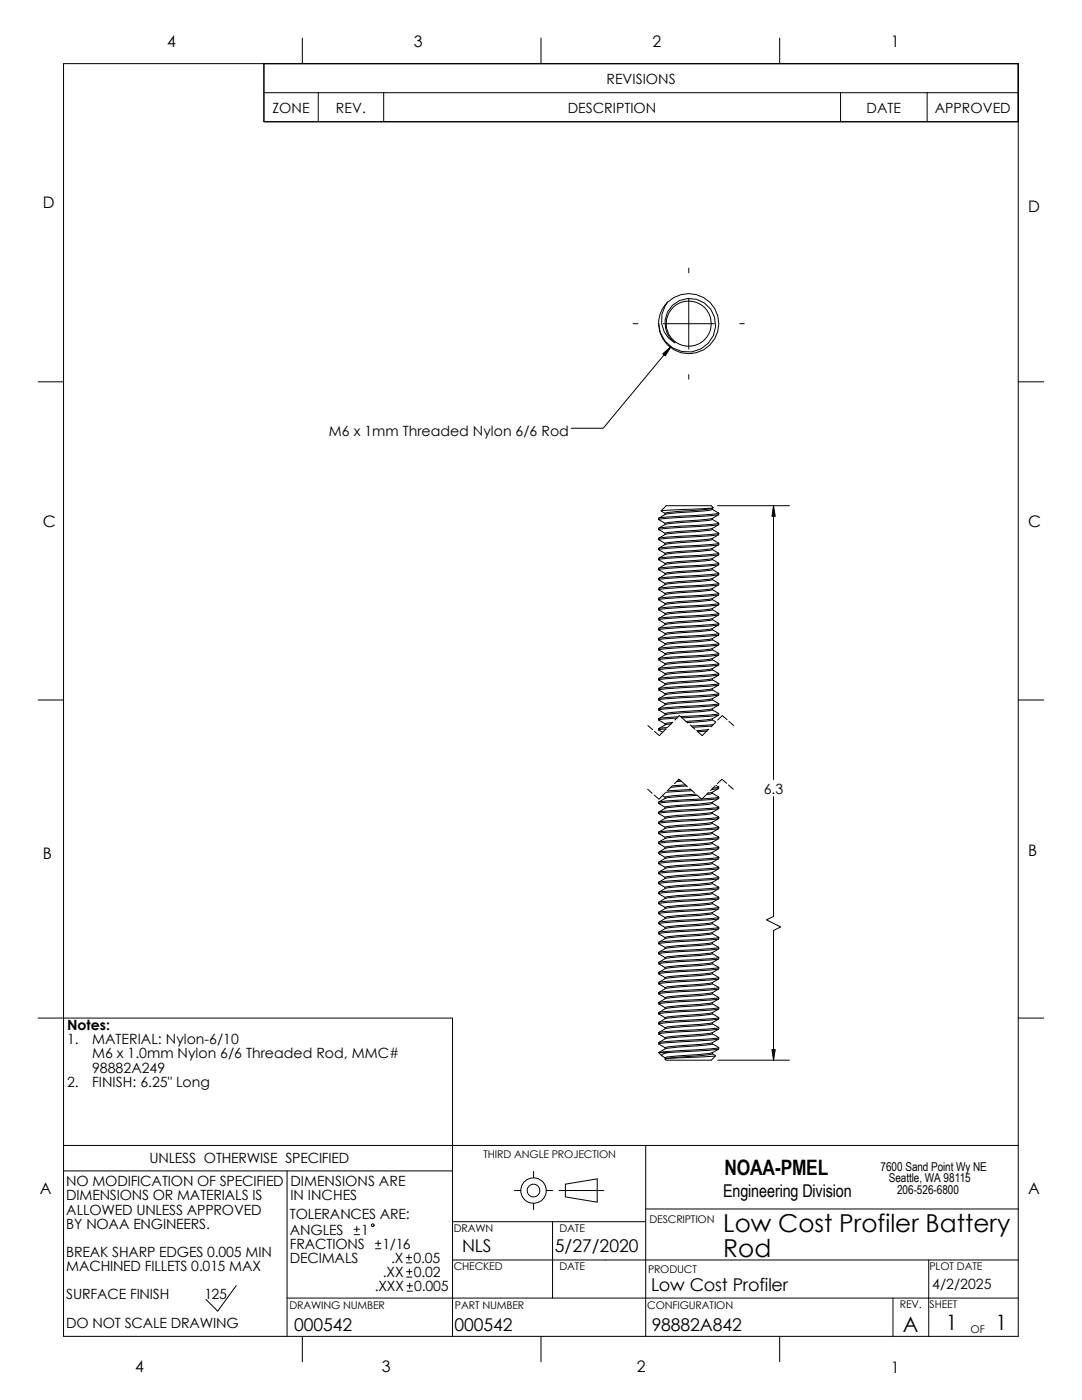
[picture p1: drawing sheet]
<svg xmlns="http://www.w3.org/2000/svg" width="216mm" height="279mm" viewBox="0 0 216 279" stroke-linecap="round" stroke-linejoin="round" font-family="sans-serif">
<g fill="none" stroke="#000" stroke-width=".2">
<path d="M12.7 12.7h190.5v254h-190.5zM52.7 12.7h150.5v11.6h-150.5zM52.7 18.5h150.5M60.3 7.6v5.1M63.5 18.5v5.8M76.6 18.5v5.8M107.9 7.6v5.1M155.6 7.6v5.1M167.7 18.5v5.8M185 18.5v5.8M137.4 53.5v.9M137.4 59.5v10.2"/>
<path d="M7.6 76.2h5.1M126.3 64.6h1M132.4 64.6h10.1M133.2 60.3a5.3 5.3 0 0 0 1.5 8.1 5 5 0 0 1-.4-7.6 5 5 0 0 1 7.5 .9 5.6 5.6 0 0 1-1.4 7.6 5.6 5.6 0 0 1-7.6-1.1l-1-1.8-.4-1.8M133.2 60.3a6 6 0 0 1 9.4 1.3 6 6 0 0 1-3.6 8.8 6 6 0 0 1-7.6-5.8M133.2 60.3a5.9 5.9 0 0 0-1.8 4.3M133.9 69.2l-13.5 16.3h-6.4M137.4 74.8v.9M147.6 64.6h.9M203.2 76.2h5.1M131.4 105.4l.1 .3 1.2 .7M131.4 113.4v.3"/>
<path d="M131.4 117.4v.3M131.4 119.4v.3M131.5 103.7l1.2 .8M131.5 107.7l1.2 .8M131.5 109.7l1.2 .7M131.5 111.7l1.2 .8M131.5 113.7l1.2 .7M131.5 115.7l1.2 .8M131.5 117.7l1.2 .7M131.5 119.7l1.2 .8M132 102l.7 .4M132.7 104.4v.3"/>
<path d="M132.7 108.4v.3M132.7 110.4v.3M132.7 112.4v.3M132.7 114.4v.3M132.7 118.4v.3M132.8 104.6l-1.3 .8M132.8 102.6l-1.3 .8M132.8 106.6l-1.3 .8M132.8 108.6l-1.3 .8M132.8 110.6l-1.3 .8M132.8 112.6l-1.3 .8M132.8 114.6l-1.3 .8"/>
<path d="M132.8 116.6l-1.3 .8M132.8 118.6l-1.3 .8M142 101.5l-8.9 .8-.4 .1v.3M142 103.5l-8 .7-1.3 .2M142 105.5l-8.9 .8-.4 .1v.3M142 107.5l-8 .7-1.3 .2M142 109.5l-7.9 .7-1.4 .2M142 111.5l-8 .7-1.3 .2M142 113.5l-7.9 .7-1.4 .2M142 115.5l-8.9 .8-.4 .1v.3M142 117.5l-7.9 .7-1.4 .2M142 119.5l-8.9 .8-.4 .1v.3"/>
<path d="M142.1 101.7l-1.3 .2-8 .7M142.1 103.7l-1.3 .2-8 .7M142.1 105.5v.2l-.3 .1-9 .8M142.1 107.7l-1.3 .2-8 .7M142.1 109.5v.2l-.3 .1-9 .8M142.1 111.4v.3l-.3 .1-9 .8M142.1 113.7l-1.3 .2-8 .7M142.1 115.4v.3l-.3 .1-9 .8M142.1 117.7l-1.3 .2-8 .7M142.1 119.7l-1.3 .2-8 .7M142.1 101.5v.2M142.1 103.5v.2"/>
<path d="M142.1 107.5v.2M142.1 113.5v.2M142.1 117.5v.2M142.1 119.4v.3M142.1 103.7l1.3 .7M142.1 105.7l1.3 .7M142.1 107.7l1.3 .7M142.1 109.7l1.3 .7M142.1 111.7l1.3 .7M142.1 113.7l1.3 .7M142.1 115.7l1.3 .7M142.1 117.7l1.3 .7"/>
<path d="M142.1 119.7l1.3 .7M142.1 101.7l1.3 .7M142.3 101.4l-.2 .1M142.3 101.3l-.4-.4h-9l-1 1.1 10.4-.7M143.2 100.9h14.3M143.3 102.3l.1 .1M143.3 116.4l-.1 .1-2.1 .2-6.3 .4-3.3 .3M143.3 112.4l-.1 .1-2.1 .2-6.3 .4-3.3 .3M143.3 104.4l-.1 .1-2.1 .2-6.3 .4-3.3 .3M143.3 118.4l-2.2 .3-7.4 .4-2.3 .3M143.3 114.4l-2.2 .3-9.5 .6-.2 .1v.3M143.3 110.4l-2.2 .3-9.5 .6-.2 .1v.3"/>
<path d="M143.3 108.4l-.1 .1-2.1 .2-8.4 .5-1.1 .1-.2 .1v.3M143.3 106.4l-2.2 .3-9.5 .6-.2 .1v.3M143.3 102.7l-10.6 .8-1.2 .2M143.3 104.7l-2.2 .3-7.4 .4-2.1 .2-.1 .1M143.3 106.7l-10.6 .8-1.2 .2M143.3 110.7l-10.6 .8-1.2 .2M143.3 112.7l-9.6 .7-2.1 .2-.1 .1M143.3 114.7l-10.6 .8-1.2 .2M143.3 116.7l-9.6 .7-2.2 .3M143.3 118.7l-10.6 .8-1.2 .2M143.4 102.7l-1.3 .8M143.4 104.7l-1.3 .8"/>
<path d="M143.4 106.7l-1.3 .8M143.4 108.7l-1.3 .8M143.4 110.7l-1.3 .8M143.4 112.7l-1.3 .8M143.4 114.7l-1.3 .8M143.4 116.7l-1.3 .8M143.4 118.7l-1.3 .8M143.4 102.4l-2.3 .3-9.5 .6-.2 .1v.3M143.4 108.4v.3l-.2 .1-9.5 .6-2.1 .2-.1 .1M143.4 102.4v.3M143.4 104.4v.3M143.4 106.4v.3"/>
<path d="M143.4 110.4v.3M143.4 112.4v.3M143.4 114.4v.3M143.4 116.4v.3M143.4 118.4v.3M154.3 100.9v54.7M7.6 139.7h5.1M131.4 125.4l.1 .3 1.2 .7M131.4 129.4l.1 .3 1.2 .8M131.4 123.4v.3M131.4 127.4v.3M131.4 131.4v.3"/>
<path d="M131.4 137.4v.3M131.4 139.4v.3M131.5 121.7l1.2 .7M131.5 123.7l1.2 .8M131.5 127.7l1.2 .8M131.5 131.7l1.2 .8M131.5 135.7l1.2 .8M131.5 137.7l1.2 .8M131.5 139.7l1.2 .8M132.7 124.4v.3M132.7 128.4v.3M132.7 130.4v.3"/>
<path d="M132.7 132.4v.3M132.7 134.4v.3M132.7 138.4v.3M132.8 120.6l-1.3 .8M132.8 122.6l-1.3 .8M132.8 124.6l-1.3 .8M132.8 126.6l-1.3 .8M132.8 128.6l-1.3 .8M132.8 130.6l-1.3 .8M132.8 132.6l-1.3 .8M132.8 134.6l-1.3 .8M132.8 136.6l-1.3 .8"/>
<path d="M132.8 138.6l-1.3 .8M142 121.5l-8.9 .8-.4 .1v.3M142 123.5l-8 .7-1.3 .2M142 125.5l-8.9 .8-.4 .1v.3M142 127.5l-8 .7-1.3 .2M142 129.5l-7.9 .7-1.4 .2M142 131.5l-8 .7-1.3 .2M142 133.5l-7.9 .7-1.4 .2M142 135.5l-8.9 .8-.4 .1v.3M142 137.5l-9.3 .9M142 139.5l-8.9 .8-.4 .1v.3M142.1 121.7l-1.3 .2-8 .7"/>
<path d="M142.1 123.7l-1.3 .2-8 .7M142.1 125.5v.2l-.3 .1-9 .8M142.1 127.7l-1.3 .2-8 .7M142.1 129.5v.2l-.3 .1-9 .8M142.1 131.4v.3l-.3 .1-9 .8M142.1 133.7l-1.3 .2-8 .7M142.1 135.4v.3l-.3 .1-9 .8M142.1 137.7l-1.3 .2-8 .7M142.1 139.7l-1.3 .2-8 .7M142.1 121.5v.2M142.1 123.4v.3M142.1 127.4v.3"/>
<path d="M142.1 133.5v.2M142.1 137.5v.2M142.1 139.4v.3M142.1 121.7l1.3 .7M142.1 123.7l1.3 .7M142.1 125.7l1.3 .7M142.1 127.7l1.3 .7M142.1 129.7l1.3 .7M142.1 131.7l1.3 .7M142.1 133.7l1.3 .7M142.1 135.7l1.3 .7M142.1 137.7l1.3 .7"/>
<path d="M142.1 139.7l1.3 .7M143.3 136.4l-1.1 .2-10.7 .8M143.3 130.4l-.1 .1-2.1 .2-9.6 .7M143.3 128.4l-1.1 .2-10.7 .8M143.3 132.4l-1.1 .2-8.5 .5-2.3 .3 .1 .3 1.2 .8M143.3 138.4l-.1 .1-2.1 .2-7.4 .4-2.3 .3M143.3 134.4l-.1 .1-2.1 .2-9.5 .6-.2 .1v.3M143.3 126.4l-2.2 .3-7.4 .4-2.3 .3M143.3 124.4l-1.1 .2-8.5 .5-2.3 .3M143.3 122.4l-2.2 .3-7.4 .4-2.3 .3M143.3 120.4l-.1 .1-2.1 .2-8.4 .5-1.1 .1-.2 .1v.3M143.3 122.7l-10.6 .8-1.2 .2"/>
<path d="M143.3 126.7l-10.6 .8-1.2 .2M143.3 130.7l-3.2 .4-6.4 .3-2.1 .2-.1 .1M143.3 134.7l-3.2 .4-6.4 .3-2.1 .2-.1 .1M143.3 136.7l-9.6 .7-2.2 .3M143.3 138.7l-3.2 .4-6.4 .3-2.1 .2-.1 .1M143.4 120.7l-1.3 .8M143.4 122.7l-1.3 .8M143.4 124.7l-1.3 .8M143.4 126.7l-1.3 .8M143.4 128.7l-1.3 .8M143.4 130.7l-1.3 .8M143.4 132.7l-1.3 .8"/>
<path d="M143.4 134.7l-1.3 .8M143.4 136.7l-1.3 .8M143.4 138.7l-1.3 .8M143.4 120.4v.3l-.2 .1-9.5 .6-2.2 .3M143.4 124.4v.3l-.2 .1-9.5 .6-2.2 .3M143.4 128.4v.3l-.2 .1-9.5 .6-2.2 .3M143.4 132.4v.3l-.2 .1-9.5 .6-2.2 .3M143.4 122.4v.3M143.4 126.4v.3M143.4 130.4v.3M143.4 134.4v.3M143.4 136.4v.3"/>
<path d="M143.4 138.4v.3M203.2 139.7h5.1M129.2 157.5l1 .8M129.3 144.8l.9 .8M131.4 145.4l.1 .3 .7 .5M131.4 143.4v.3M131.5 141.7l1.2 .8M131.5 143.7l1.2 .8M132.2 158.8l.5 .3M132.7 144.4v.3M132.8 159.3l-1.3 .7M132.8 158.2l-1.3 1.3-1-.8"/>
<path d="M132.8 140.6l-1.3 .8M132.8 142.6l-1.3 .8M132.8 144.6l-1.3 .8M132.9 145.5l-1.3 1.3-1-.8M132.9 145.5l-1.3 .1-.1 .1M133.2 145.2l-1.8 .2M133.9 144.5l-1.1 .1M134.1 156.8l-.9 1M134.2 144.2l-1.5 .2M134.2 144.1l-.9 1M134.6 156.4l.9-.9 1.7 1.5M135.1 143.3l-2.9 .2-.7 .2"/>
<path d="M135.3 143l-3.9 .4M135.6 142.8l1.6 1.5M135.6 142.8l-.9 .9M135.7 155.7h-.4M136 155.9l-1 .1M136.8 156.6l-2.6 .2M137 156.9l-3.1 .2M137.6 157.4l1 .8M137.7 144.7l1 .8M137.8 157.6l-4.6 .2M138.1 157.8l-5.2 .3M138.9 158.5l-5.8 .5-.4 .1v.2"/>
<path d="M139.1 158.7l-6.3 .6M140 159.4l-8.5 .6M140.1 146.8h.1M141.1 145.9l-1.8 .2M141.3 145.6l-2.3 .2M141.3 158.2l-1.3 1.3-.9-.8M141.4 145.5l-1.3 1.3-1-.8M142 141.5l-8.9 .8-.4 .1v.3M142 143.5l-5.1 .5M142 158.1l-.7 .2M142 144.9l-3.8 .2M142.1 158.3l1.3 .7"/>
<path d="M142.1 141.7l-1.3 .2-8 .7M142.1 143.7l-1.3 .2-3.6 .3M142.1 158.1v.2l-1.1 .3M142.1 141.5v.2M142.1 143.4v.3M142.1 141.7l1.3 .7M142.1 143.7l.8 .4M142.3 144.6l-4.3 .3M142.7 156.8l-.9 1M142.8 144.1l-.9 1M142.8 156.7l.6 .4M143.3 140.4l-.1 .1-2.1 .2-8.4 .5-1.1 .2h-.2v.3"/>
<path d="M143.3 140.7l-9.6 .7-2.2 .3M143.3 142.7l-7.2 .6M143.3 157.1l-1 .2M143.3 157.4l-1.3 .2M143.3 159.4l-2.2 .2-7.4 .4-2.1 .3-.1 .1M143.3 159l-.7 .3-2.5 .1M143.3 142.4l-.1 .1-1.6 .2-5.8 .3M143.4 157.4l-1.3 .7M143.4 159.4l-1.3 .7M143.4 140.7l-1.3 .8M143.4 142.7l-1.3 .8M143.4 157.1v.2"/>
<path d="M143.4 159.1v.2M143.4 140.4v.3M143.4 142.4v.3M145 156.3l-1-.8-.9 .9M145.1 143.6l-1-.8-.9 .9M145.4 156.7l.9 .8M145.4 144l1 .8M154.3 159v23.9l-1.3 .7 2.8 1.4-1.5 .7v25.9M131.4 168.1l.1 .3 1.2 .7M131.4 160.1v.2M131.4 162.1v.2M131.4 164.1v.2"/>
<path d="M131.4 172.1v.2M131.5 160.4l1.2 .7M131.5 162.4l1.2 .7M131.5 164.4l1.2 .7M131.5 166.4l1.2 .7M131.5 170.4l1.2 .7M131.5 172.4l1.2 .7M131.5 174.4l1.2 .7M131.5 176.4l1.2 .7M131.5 178.4l1.2 .7M132.7 161.1v.2M132.7 167.1v.2"/>
<path d="M132.7 171.1v.2M132.7 173.1v.2M132.7 175.1v.2M132.7 177.1v.2M132.8 163.3l-1.3 .7M132.8 167.3l-1.3 .7M132.8 161.3l-1.3 .8M132.8 165.3l-1.3 .8M132.8 169.3l-1.3 .8M132.8 171.3l-1.3 .7M132.8 173.3l-1.3 .8M132.8 175.3l-1.3 .7"/>
<path d="M132.8 177.3l-1.3 .8M132.8 179.3l-1.3 .7M142 160.1l-9.3 1M142 162.1l-8.9 .9-.4 .1v.2M142 164.1l-8.9 .9-.4 .1v.2M142 166.1l-8 .7-1.3 .3M142 168.1l-8.9 .9-.4 .1v.2M142 170.1l-8 .7-1.3 .3M142 172.1l-7.9 .7-1.4 .3M142 174.1l-8 .8-1.3 .2M142 176.1l-7.9 .7-1.4 .3M142 178.1l-8.9 .9-.4 .1v.2"/>
<path d="M142.1 160.3l1.3 .8M142.1 162.3l1.3 .7M142.1 164.3l1.3 .8M142.1 166.3l1.3 .7M142.1 168.3l1.3 .8M142.1 170.3l1.3 .7M142.1 172.3l1.3 .8M142.1 174.3l1.3 .7M142.1 176.3l1.3 .8M142.1 178.3l1.3 .7M142.1 160.3l-1.3 .3-8 .7M142.1 162.3l-1.3 .3-8 .7"/>
<path d="M142.1 164.3l-1.3 .3-8 .7M142.1 166.3l-1.3 .3-8 .7M142.1 170.3l-1.3 .3-8 .7M142.1 176.3l-1.3 .3-8 .7M142.1 168.1v.2l-.3 .2-9 .8M142.1 172.1v.2l-.3 .2-9 .8M142.1 174.1v.2l-.3 .2-9 .8M142.1 178.1v.2l-.3 .2-9 .8M142.1 160.1v.2M142.1 162.1v.2M142.1 164.1v.2M142.1 166.1v.2"/>
<path d="M142.1 170.1v.2M142.1 176.1v.2M143.3 171l-.1 .2-2.1 .2-6.3 .3-3.3 .3M143.3 163l-.1 .2-2.1 .2-6.3 .3-3.3 .3M143.3 179l-.1 .2-2.1 .2-8.4 .5-1.1 .1-.2 .1v.2M143.3 177.1l-2.2 .3-9.5 .6-.2 .1v.2M143.3 175l-.1 .2-2.1 .2-8.4 .5-1.1 .1-.2 .1v.2M143.3 173.1l-2.2 .3-9.5 .6-.2 .1v.2M143.3 169.1l-2.2 .3-9.5 .6-.2 .1v.2M143.3 167l-1.1 .3-8.5 .5-2.3 .3M143.3 165.1l-2.2 .3-9.5 .6-.2 .1v.2M143.3 161.1l-.1 .1-1 .1-8.5 .5-2.3 .3"/>
<path d="M143.3 163.4l-2.2 .2-7.4 .4-2.1 .3-.1 .1M143.3 165.4l-10.6 .7-1.2 .3M143.3 167.4l-2.2 .2-7.4 .4-2.1 .3-.1 .1M143.3 169.4l-10.6 .7-1.2 .3M143.3 171.4l-2.2 .2-7.4 .4-2.1 .3-.1 .1M143.3 173.4l-10.6 .7-1.2 .3M143.3 175.4l-9.6 .6-2.1 .3-.1 .1M143.3 177.4l-10.6 .7-1.2 .3M143.4 161.4l-1.3 .7M143.4 163.4l-1.3 .7M143.4 165.4l-1.3 .7M143.4 167.4l-1.3 .7"/>
<path d="M143.4 169.4l-1.3 .7M143.4 171.4l-1.3 .7M143.4 173.4l-1.3 .7M143.4 175.4l-1.3 .7M143.4 177.4l-1.3 .7M143.4 179.4l-1.3 .7M143.4 161.1v.2l-.2 .1-1 .1-8.5 .6-2.1 .1-.1 .2M143.4 179.1v.2l-.2 .1-9.5 .6-2.2 .4M143.4 163.1v.2M143.4 165.1v.2M143.4 167.1v.2M143.4 169.1v.2"/>
<path d="M143.4 171.1v.2M143.4 173.1v.2M143.4 175.1v.2M143.4 177.1v.2M131.4 192.1l.1 .3 1.2 .7M131.4 196.1l.1 .3 1.2 .7M131.4 182.1v.2M131.4 184.1v.2M131.4 186.1v.2M131.4 190.1v.2M131.5 180.4l1.2 .7M131.5 182.4l1.2 .7"/>
<path d="M131.5 184.4l1.2 .7M131.5 186.4l1.2 .7M131.5 190.4l1.2 .7M131.5 198.4l1.2 .7M132.7 181.1v.2M132.7 187.1v.2M132.7 191.1v.2M132.7 193.1v.2M132.7 195.1v.2M132.7 197.1v.2M132.8 187.3l-1.4 .8 .1 .3 1.2 .7M132.8 181.3l-1.3 .8"/>
<path d="M132.8 183.3l-1.3 .7M132.8 185.3l-1.3 .8M132.8 189.3l-1.3 .8M132.8 191.3l-1.3 .7M132.8 193.3l-1.3 .8M132.8 195.3l-1.3 .7M132.8 197.3l-1.3 .8M132.8 199.3l-1.3 .7M142 180.1l-7.9 .7-1.4 .3M142 182.1l-8.9 .9-.4 .1v.2M142 184.1l-8.9 .9-.4 .1v.2M142 186.1l-8 .8-1.3 .2"/>
<path d="M142 188.1l-8.9 .9-.4 .1v.2M142 190.1l-8 .8-1.3 .2M142 192.1l-7.9 .7-1.4 .3M142 194.1l-8 .8-1.3 .2M142 196.1l-7.9 .7-1.4 .3M142 198.1l-8.9 .9-.4 .1v.2M142.1 180.3l1.3 .8M142.1 182.3l1.3 .7M142.1 184.3l1.3 .8M142.1 186.3l1.3 .8M142.1 188.3l1.3 .8M142.1 190.3l1.3 .8"/>
<path d="M142.1 192.3l1.3 .7M142.1 194.3l1.3 .8M142.1 196.3l1.3 .7M142.1 198.3l1.3 .8M142.1 180.3l-1.3 .3-8 .7M142.1 182.3l-1.3 .3-8 .7M142.1 184.3l-1.3 .3-8 .7M142.1 186.3l-1.3 .3-8 .7M142.1 190.3l-1.3 .3-8 .7M142.1 196.3l-1.3 .3-8 .7M142.1 188.1v.2l-.3 .2-9 .8M142.1 192.1v.2l-.3 .2-9 .8"/>
<path d="M142.1 194.1v.2l-.3 .2-9 .8M142.1 198.1v.2l-.3 .2-9 .8M142.1 180.1v.2M142.1 182.1v.2M142.1 184.1v.2M142.1 186.1v.2M142.1 190.1v.2M142.1 196.1v.2M143.3 195.1l-1.1 .2-10.7 .7M143.3 191.1l-1.1 .2-10.7 .7M143.3 187.1l-1.1 .2-10.7 .7M143.3 183l-1.1 .3-10.7 .7"/>
<path d="M143.3 193l-.1 .2-2.1 .2-7.4 .4-2.3 .3 .1 .3 1.2 .7M143.3 199.1l-.1 .1-2.1 .2-8.4 .5-1.1 .1-.2 .1v.2M143.3 197l-.1 .2-2.1 .2-9.5 .6-.2 .1v.2M143.3 189.1l-2.2 .3-7.4 .4-2.3 .3M143.3 185.1l-2.2 .3-7.4 .4-2.3 .3M143.3 181.1l-2.2 .3-7.4 .4-2.3 .3M143.3 181.4l-10.6 .7-1.2 .3M143.3 183.4l-9.6 .6-2.2 .4M143.3 189.4l-3.2 .3-6.4 .3-2.1 .2-.1 .2M143.3 191.4l-9.6 .7-2.2 .3M143.3 193.4l-3.2 .3-6.4 .3-2.1 .2-.1 .2M143.3 195.4l-9.6 .7-2.2 .3"/>
<path d="M143.3 197.4l-3.2 .3-6.4 .3-2.1 .2-.1 .2M143.4 181.4l-1.3 .7M143.4 183.4l-1.3 .7M143.4 185.4l-1.3 .7M143.4 187.4l-1.3 .7M143.4 189.4l-1.3 .7M143.4 191.4l-1.3 .7M143.4 193.4l-1.3 .7M143.4 195.4l-1.3 .7M143.4 197.4l-1.3 .7M143.4 199.4l-1.3 .7M143.4 185.1v.2l-.2 .1-1 .1-8.5 .5-2.1 .2-.1 .2"/>
<path d="M143.4 187.1v.2l-.2 .1-9.5 .7-2.2 .3M143.4 199.1v.2l-.2 .1-9.5 .7-2.2 .3M143.4 181.1v.2M143.4 183.1v.2M143.4 189.1v.2M143.4 191.1v.2M143.4 193.1v.2M143.4 195.1v.2M143.4 197.1v.2M7.6 203.2h82.7v63.5M131.4 210.1h1.8M131.4 202.1v.2"/>
<path d="M131.4 206.1v.2M131.4 210.1l.6 .6M131.5 200.4l1.2 .7M131.5 202.4l1.2 .7M131.5 204.4l1.2 .7M131.5 206.4l1.2 .7M132.2 210.8l.5 .3M132.7 201.1v.2M132.8 207.3l-1.4 .8 .1 .3 1.2 .7M132.8 201.3l-1.3 .8M132.8 203.3l-1.3 .7M132.8 205.3l-1.3 .8"/>
<path d="M132.8 209.3l-1.3 .8M133.2 210.1l-1.1 .3-.1 .3 .2 .1M142 200.1l-9.3 1M142 202.1l-8.9 .9-.4 .1v.2M142 204.1l-8.9 .9-.4 .1v.2M142 206.1l-8.9 .9-.4 .1v.2M142 208.1l-8.9 .9-.4 .1v.2M142 210.1l-7.9 .7-1.4 .3M142.1 200.3l1.3 .7M142.1 202.3l1.3 .8M142.1 204.3l1.3 .7M142.1 206.3l1.3 .8"/>
<path d="M142.1 208.3l1.3 .7M142.1 210.3l.7 .4M142.1 200.3l-1.3 .3-8 .7M142.1 202.3l-1.3 .3-8 .7M142.1 204.3l-1.3 .3-8 .7M142.1 206.3l-1.3 .3-8 .7M142.1 210.3l-9.4 1v-.2M142.1 208.1v.2l-.3 .2-9 .8M142.1 200.1v.2M142.1 202.1v.2M142.1 204.1v.2M142.1 206.1v.2"/>
<path d="M142.1 210.1v.2M142.7 210.7l-9.9 .6M142.8 210.8l-.9 .8h-9l-.2-.2M143.2 211.6h14.3M143.3 209l-.1 .2-2.1 .2-7.4 .4-2.2 .3M143.3 207.1l-.1 .1-1 .1-10.7 .7M143.3 205l-.1 .2-2.1 .2-7.4 .4-2.3 .3M143.3 203.1l-.1 .1-2.1 .2-8.4 .5-1.1 .1-.2 .1v.2M143.3 201l-.1 .2-2.1 .2-7.4 .4-2.3 .3M143.3 205.4l-3.2 .3-6.4 .3-2.1 .2-.1 .2M143.3 207.4l-10.6 .7-1.1 .1-.1 .2M143.3 209.4l-10.1 .7"/>
<path d="M143.4 201.4l-1.3 .7M143.4 203.4l-1.3 .7M143.4 205.4l-1.3 .7M143.4 207.4l-1.3 .7M143.4 209.4l-1.3 .7M143.4 201.1v.2l-.2 .1-1 .1-8.5 .5-2.1 .2-.1 .2M143.4 203.1v.2l-.2 .1-9.5 .7-2.2 .3M143.4 205.1v.2M143.4 207.1v.2M143.4 209.1v.2M203.2 203.2h5.1M12.7 233.7h77.6"/>
<path d="M12.7 228.6h190.5M57.3 233.7v33M102.7 237.6h1.2M106.5 233.8v1.3M109 237.6h1.3M111.5 237.6h8.9M112.8 236.3l6.4-1v4.6l-6.4-1zM128.8 228.6v38.1M47.1 256.6l-3.7 5.1-2.3-2.4M57.3 259.1h145.9M70.7 246.4h1M70.7 245.3h1"/>
<path d="M71.2 244.8v1.1M74.9 249.2h1.1M74.9 248.1h1.1M75.5 247.6v1.1M81.1 252h1M81.1 251h1M81.1 254.9h1.1M81.1 253.8h1.1M81.2 257.7h1.1M81.2 256.6h1.1M81.6 250.4v1.1M81.7 253.3v1"/>
<path d="M81.7 256.1v1.1M90.3 243.8h38.5M106.5 240.1v1.3M110.3 243.8v15.3M128.8 241.3h74.4M178.2 259.1v7.6M185.3 251.5v15.2M203.2 251.5h-112.9M60.3 266.7v5.1M108 266.7v5.1M155.6 266.7v5.1"/>
<circle cx="137.4" cy="64.6" r="4.5"/>
<circle cx="106.5" cy="237.6" r="2.54"/>
<circle cx="106.5" cy="237.6" r="1.27"/>
<circle cx="74.4" cy="244.5" r=".27"/>
</g>
<g fill="#000" stroke="#000" stroke-width=".2">
<path d="M132.2 70.6l1.7-1.4-1.1 1.8z" fill-rule="evenodd"/>
<path d="M154.3 100.9l.4 2.1h-.7z" fill-rule="evenodd"/>
<path d="M154 209.5h.7l-.4 2.1z" fill-rule="evenodd"/>
</g>
<g font-size="4.9">
<text x="144.3" y="245.9">Low Cost Profiler Battery</text>
<text x="144.3" y="250.8">Rod</text>
</g>
<g font-size="4.2">
<text x="144.6" y="234.4">NOAA-PMEL</text>
<text x="180.2" y="265.9">A</text>
<text x="188.7" y="265.5">1</text>
<text x="198.7" y="265.5">1</text>
</g>
<g font-size="3.5">
<text x="144.3" y="239">Engineering Division</text>
<text x="92.2" y="249.8">NLS</text>
<text x="110.7" y="249.8">5/27/2020</text>
<text x="129.9" y="257.7">Low Cost Profiler</text>
<text x="58.7" y="265.5">000542</text>
<text x="90.7" y="265.5">000542</text>
<text x="130" y="265.5">98882A842</text>
</g>
<g font-size="3.2">
<text x="33.3" y="9.4">4</text>
<text x="82.5" y="9.4">3</text>
<text x="130.2" y="9.4">2</text>
<text x="177.8" y="9.4">1</text>
<text x="8.5" y="41.5">D</text>
<text x="205.1" y="42.3">D</text>
<text x="8.5" y="105.2">C</text>
<text x="205.1" y="105.1">C</text>
<text x="8.5" y="171.5">B</text>
<text x="205.1" y="170.9">B</text>
<text x="7.9" y="238.3">A</text>
<text x="205.1" y="238.3">A</text>
<text x="26.9" y="273.9">4</text>
<text x="76.2" y="273.9">3</text>
<text x="127.1" y="273.8">2</text>
<text x="177.8" y="273.9">1</text>
</g>
<g font-size="2.8">
<text x="121" y="16.7">REVISIONS</text>
<text x="54.4" y="22.5">ZONE</text>
<text x="67" y="22.5">REV.</text>
<text x="113.3" y="22.5">DESCRIPTION</text>
<text x="172.9" y="22.5">DATE</text>
<text x="186.5" y="22.5">APPROVED</text>
<text x="65.6" y="87.1">M6 x 1mm Threaded Nylon 6/6 Rod</text>
<text x="152.4" y="158.4">6.3</text>
<text x="13.4" y="205.6">Notes:</text>
<text x="13.4" y="208.4">1.</text>
<text x="18.4" y="208.4">MATERIAL: Nylon-6/10</text>
<text x="18.4" y="211.2">M6 x 1.0mm Nylon 6/6 Threaded Rod, MMC#</text>
<text x="18.4" y="214.1">98882A249</text>
<text x="13.4" y="216.9">2.</text>
<text x="18.4" y="216.9">FINISH: 6.25&quot; Long</text>
<text x="29.8" y="232.2">UNLESS OTHERWISE SPECIFIED</text>
<text x="13.2" y="239.6">DIMENSIONS OR MATERIALS IS</text>
<text x="13.2" y="236.7">NO MODIFICATION OF SPECIFIED</text>
<text x="57.9" y="239.6">IN INCHES</text>
<text x="57.9" y="236.7">DIMENSIONS ARE</text>
<text x="13.2" y="245.2">BY NOAA ENGINEERS.</text>
<text x="13.2" y="242.4">ALLOWED UNLESS APPROVED</text>
<text x="57.8" y="243.2">TOLERANCES ARE:</text>
<text x="13.2" y="250.8">BREAK SHARP EDGES 0.005 MIN</text>
<text x="57.8" y="249.2">FRACTIONS</text>
<text x="57.8" y="246.4">ANGLES</text>
<text x="72.1" y="246.4">1</text>
<text x="76.3" y="249.2">1/16</text>
<text x="13.2" y="253.7">MACHINED FILLETS 0.015 MAX</text>
<text x="57.8" y="252.1">DECIMALS</text>
<text x="74.8" y="257.7">.XXX</text>
<text x="76.4" y="254.9">.XX</text>
<text x="78.1" y="252.1">.X</text>
<text x="82.5" y="252.1">0.05</text>
<text x="82.5" y="254.9">0.02</text>
<text x="82.6" y="257.7">0.005</text>
<text x="186" y="257.2">4/2/2025</text>
<text x="13.2" y="259.3">SURFACE FINISH</text>
<text x="40.8" y="259.3">125</text>
<text x="13.2" y="265">DO NOT SCALE DRAWING</text>
</g>
<g font-size="2.4">
<text x="175.7" y="233.7">7600 Sand Point Wy NE</text>
<text x="177.4" y="235.9">Seattle, WA 98115</text>
<text x="179" y="238.2">206-526-6800</text>
</g>
<g font-size="2.1">
<text x="96.5" y="231.2">THIRD ANGLE PROJECTION</text>
<text x="90.6" y="245.9">DRAWN</text>
<text x="111.6" y="245.9">DATE</text>
<text x="129.6" y="244.1">DESCRIPTION</text>
<text x="90.5" y="253.4">CHECKED</text>
<text x="111.6" y="253.4">DATE</text>
<text x="129.3" y="254.1">PRODUCT</text>
<text x="185.5" y="253.5">PLOT DATE</text>
<text x="57.7" y="261.2">DRAWING NUMBER</text>
<text x="90.8" y="261.2">PART NUMBER</text>
<text x="129.2" y="261.2">CONFIGURATION</text>
<text x="179.5" y="261">REV.</text>
<text x="185.5" y="261">SHEET</text>
<text x="193.7" y="266">OF</text>
</g>
</svg>
